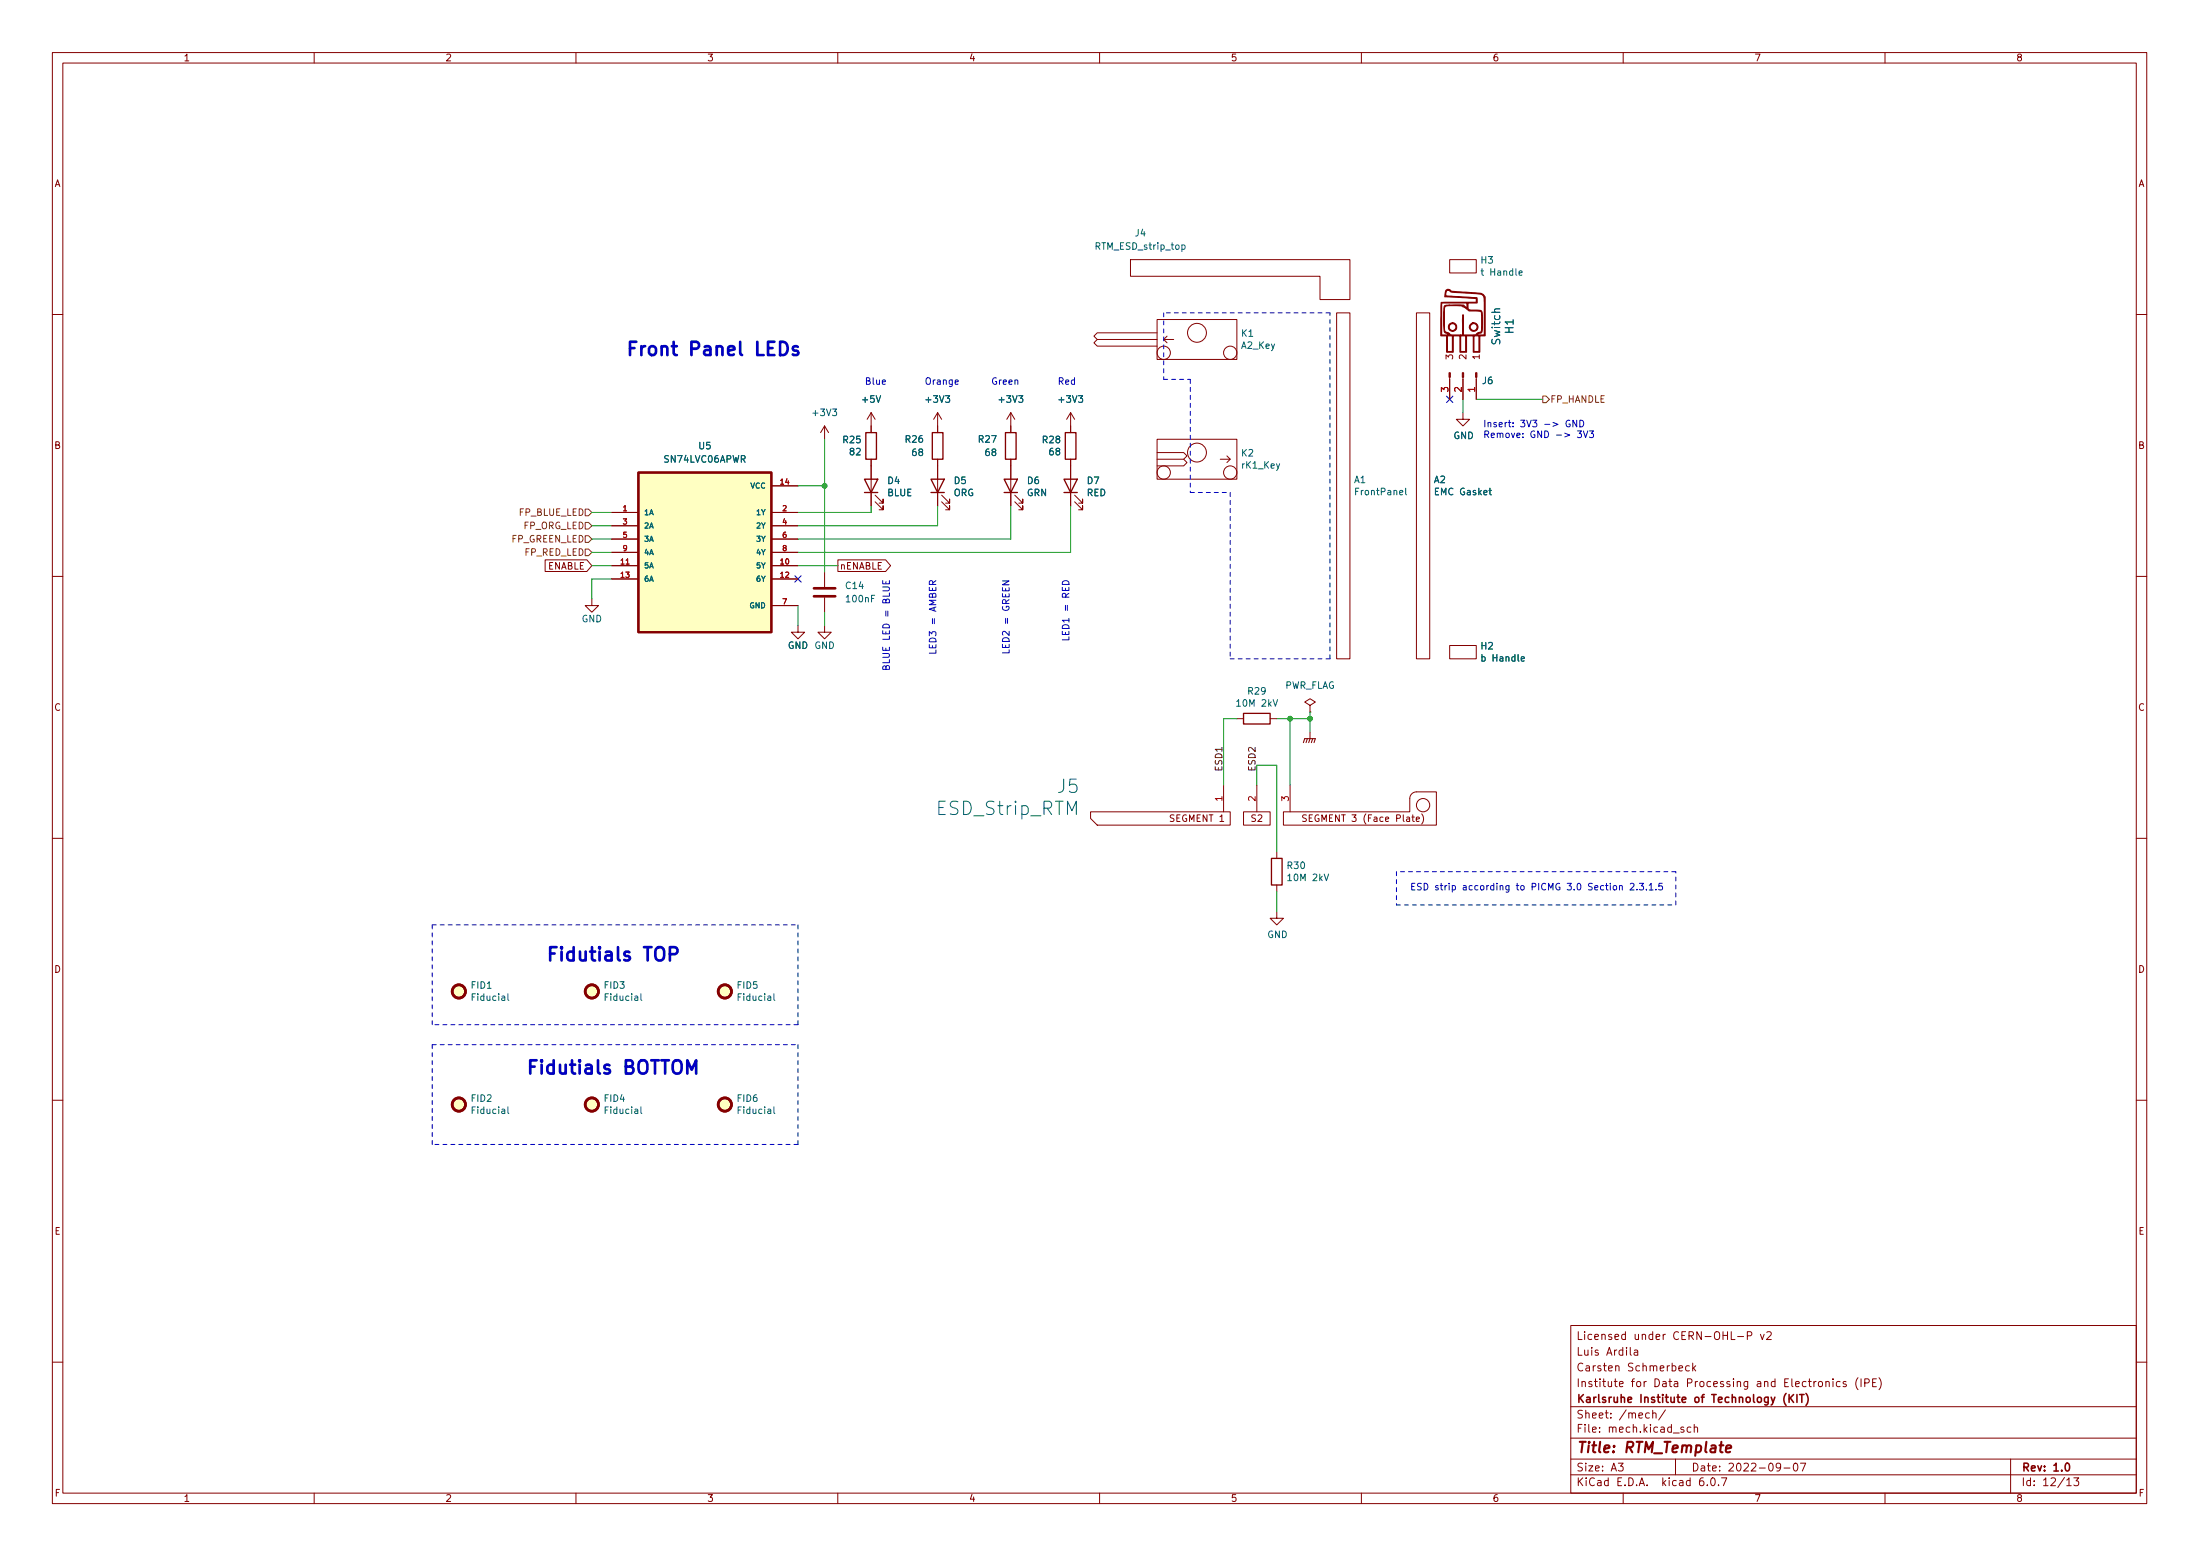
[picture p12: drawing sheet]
<svg xmlns="http://www.w3.org/2000/svg" width="420mm" height="297mm" viewBox="0 0 420 297" stroke-linecap="round" stroke-linejoin="round" font-family="sans-serif">
<g fill="none" stroke="#840000" stroke-width=".19">
<path d="M10 10h400v277h-400zM12 12h396v273h-396zM60 10v2M110 10v2M160 10v2M210 10v2M260 10v2M310 10v2M360 10v2M215.9 49.6h41.9v7.6h-5.7v-4.5h-36.2zM255.3 59.7h2.5v66.1h-2.5zM270.5 59.7h2.5v66.1h-2.5z"/>
<path d="M276.9 49.6h5v2.5h-5zM10 60h2M166.4 78.8v3.8M166.4 78.8l-.8 1.2M166.4 78.8l.7 1.2M179.1 78.8v3.8M179.1 78.8l.7 1.2M179.1 78.8l-.8 1.2M193 78.8v3.8M193 78.8l.8 1.2M193 78.8l-.7 1.2M204.5 78.8l.7 1.2"/>
<path d="M204.5 78.8v3.8M204.5 78.8l-.8 1.2M209.5 64.8l-.6 .6 .6 .7h11.5M221 61h15.2v7.6h-15.2zM221 63.5h-11.5l-.6 .7 .6 .6h11.5M222.2 64.8l.7 .6M222.9 64.2l-.7 .6h2M276.9 72v4.2M279.4 78.8v1.2h1.3l-1.3 1.3-1.3-1.3h1.3M279.4 72v4.2M281.9 72v4.2M408 60h2"/>
<path d="M116.8 97.8h5.1M147.3 97.8h5.1M147.3 92.7h5.1M157.5 81.3v2.6M157.5 81.3l.7 1.3M157.5 81.3l-.8 1.3M166.4 87.7v8.9M167.1 95.8l1.6 1.5v-.7v.7h-.8M167.1 94.5l1.6 1.5v-.7v.7h-.8M179.1 87.7v8.9M179.8 95.8l1.6 1.5v-.7v.7h-.8M179.8 94.5l1.6 1.5v-.7v.7h-.8"/>
<path d="M193 87.7v8.9M193.8 95.8l1.5 1.5v-.7v.7h-.7M193.8 94.5l1.5 1.5v-.7v.7h-.7M204.5 87.7v8.9M205.2 95.8l1.6 1.5v-.7v.7h-.8M205.2 94.5l1.6 1.5v-.7v.7h-.8M221 83.9h15.2v7.6h-15.2zM221 86.4h5.1l.6 .6-.6 .7h-5.1M226.1 87.7l.6 .6-.6 .6h-5.1M234.3 87l.6 .7h-1.9M234.9 87.7l-.6 .6M10 110h2"/>
<path d="M104.1 106.9h8l.9 1.1-.9 1.1h-8zM113 114.3v1.3h1.3l-1.3 1.3-1.2-1.3h1.2M116.8 108h5.1M116.8 110.5h5.1M116.8 100.4h5.1M116.8 102.9h5.1M116.8 105.4h5.1M147.3 108h5.1M147.3 110.5h5.1M147.3 100.4h5.1M147.3 102.9h5.1M147.3 115.6h5.1"/>
<path d="M147.3 105.4h5.1M152.4 119.4v1.3h1.3l-1.3 1.3-1.3-1.3h1.3M157.5 119.4v1.3h1.2l-1.2 1.3-1.3-1.3h1.3M157.5 109.3v2.8M157.5 114.1v2.8M160 106.9h9.1l1 1.1-1 1.1h-9.1zM408 110h2M236.2 137.2h1.3M242.6 137.2h1.2M250.2 134.7l1-.7-1-.6-1 .6 1 .7v1.2M250.2 135.9h.1M250.2 139.7v1.3"/>
<path d="M276.9 123.2h5v2.6h-5zM208.3 155h26.6v2.5h-25.4l-1.2-1.3zM233.7 149.9v5.1M237.5 155h5.1v2.5h-5.1zM240 149.9v5.1M245.1 155h24.1v-2.6a1.29 1.29 0 0 1 1.3-1.2h3.8v6.3h-29.2zM246.4 149.9v5.1M249.5 155.6h-.5l-.2 .1v.3l.6 .3 .1 .3-.2 .2h-.5M270.5 156.4l.6-.1-.1-.3h-.3l-.2 .2v.6h.5M271.5 155.4a1.46 1.46 0 0 1 0 1.9M10 160h2M243.8 174v1.3h1.3l-1.3 1.3-1.2-1.3h1.2"/>
<path d="M243.8 162.6v1.3M243.8 168.9v1.3M408 160h2M10 210h2M408 210h2M300 253h108v32h-108zM311.4 257.2v1.3l.2 .2M312.1 257.8h.6l.1 .9M312.8 258.1h-.5a.29 .29 0 0 0-.2 .3 .29 .29 0 0 0 .2 .3l.5-.1M331.9 255.1h1.1M333.7 255l.7-.1 .2-.2-.1-.3-.2-.2h-.6v1.5M336.2 254.7l.4 1 .3-1"/>
<path d="M337.4 254.4l.6-.2 .2 .2 .1 .2-.9 1.1h.9M10 260h2M300 278.5h108M300 274.5h108M300 268.5h108M309.1 279.3h.9l-.5 .6 .4 .1v.7l-.2 .1-.6-.1M315 269.8l-.4-.1-.3 .3 .1 .6h.6M315.6 269.9l.3-.2 .3 .1 .1 .9M315.6 269.2v1.5M318.1 269.1l-1.3 2M320 278.5v3M320.6 261.2l.8-.1-.1-.3-.4-.1-.3 .2 .1 .7h.6"/>
<path d="M321.6 272.5l-.4-.1-.2 .2 .1 .2 .5 .2v.3h-.6M322.6 260.8l-.4-.1-.3 .3 .2 .6h.5M322.9 272.5l-.4-.1-.3 .3 .2 .6h.5M323.3 260.2v1.5M323.4 261.1l.4 .6M323.6 272.6l.2-.2 .3 .1 .1 .9M323.6 271.9v1.5M323.8 260.7l-.5 .6M340.1 280l-.3 .2h-.3l-.3-.2 .2-.6 .4-.1 .2 .2a.99 .99 0 0 1-.4 1.3h-.2M342.7 279.4l.2-.1a.8 .8 0 0 1 .5 .8 .8 .8 0 0 1-.5 .7 1 1 0 0 1-.2-1.4zM343.8 279.3h1.1l-.7 1.5M347.4 263.8l.4-.1 .3 .3v.4l-.3 .3-.4-.1-.1-.2z"/>
<path d="M348.7 263.9l.2-.2 .4 .1 .1 .9M348.7 263.7v1M350.1 263.2v.2M350.1 263.7v1M351.4 263.8l-.4-.1-.3 .3 .2 .6h.5M352.6 263.8l-.4-.1-.2 .2 .1 .2 .5 .2v.3h-.6M354.9 263a1.72 1.72 0 0 0 0 2.3M355.4 263.2v1.5M356.1 264l.7-.1 .2-.2-.1-.3-.2-.2h-.6v1.5M357.6 263.9h.5M358.4 263.2h-.8v1.5h.8M358.9 263a1.72 1.72 0 0 1 0 2.3"/>
<path d="M384 278.5v6.5M408 260h2M60 285v2M110 285v2M160 285v2M210 285v2M260 285v2M300 281.5h108M310 285v2M325.3 282.1a.59 .59 0 0 0-.7 .7v.5l.1 .2 .4 .1 .3-.1v-.5l-.1-.2-.4-.1-.3 .3M326.1 283.5v.1M326.8 282.3l.3-.2a.8 .8 0 0 1 .5 .8 .8 .8 0 0 1-.5 .7l-.3-.1-.1-.5z"/>
<path d="M328.2 283.5v.1M328.8 282.1h1l-.7 1.5M340.7 280.2h1.2M360 285v2M394.7 282.5l.4-.4v1.5M394.7 283.6h.9M396.1 282.1h.9l-.5 .6 .4 .1v.7l-.2 .1-.6-.1"/>
<circle cx="222.2" cy="67.3" r="1.27"/>
<circle cx="228.6" cy="63.5" r="1.8"/>
<circle cx="234.9" cy="67.3" r="1.27"/>
<circle cx="222.2" cy="90.2" r="1.27"/>
<circle cx="228.6" cy="86.4" r="1.8"/>
<circle cx="234.9" cy="90.2" r="1.27"/>
<circle cx="271.8" cy="153.7" r="1.27"/>
</g>
<path d="M341.1 266a1.73 1.73 0 0 0 0 2.3M341.7 266.2v1.5M341.9 266.9l.6 .8M342.5 266.2l-.8 .9M343.2 266.2v1.5M343.7 266.2h.8M344.1 266.2v1.5M344.9 266a1.73 1.73 0 0 1 0 2.3M394.6 279.4l.2-.1a.8 .8 0 0 1 .5 .8 .8 .8 0 0 1-.5 .7 1 1 0 0 1-.2-1.4z" fill="none" stroke="#840000" stroke-width=".3"/>
<path d="M329.6 276.6l1-.2v-.4l-.6-.1-.3 .3v.9h.7" fill="none" stroke="#840000" stroke-width=".4"/>
<g fill="none" stroke="#840000" stroke-width=".25">
<path d="M165.1 91.5h2.5l-1.2 2.5zM165.1 94h2.5M165.4 82.6h2v5.1h-2zM177.8 91.5h2.5l-1.2 2.5zM177.8 94h2.5M178.1 82.6h2v5.1h-2zM191.8 91.5h2.5l-1.3 2.5zM191.8 94h2.5M192 82.6h2.1v5.1h-2.1zM203.2 91.5h2.5l-1.2 2.5zM203.2 94h2.5M203.5 82.6h2v5.1h-2z"/>
<path d="M237.5 136.2h5.1v2h-5.1zM242.8 163.9h2.1v5h-2.1z"/>
</g>
<g fill="none" stroke="#006464" stroke-width=".19">
<path d="M225.7 46.8h.4l.2 .2-.1 .5h-.5M290.1 52.1l.6-.1v-.2l-.4-.1-.2 .2 .1 .6h.5M268.5 93.2v1.1l.1 .2M156.5 122.6a.59 .59 0 0 0-.7 .6 .59 .59 0 0 0 .7 .5l.1-.4h-.3M157.8 122.5v1.3l-.7-1.3v1.3M158.4 122.5a.64 .64 0 0 1 .8 .7 .64 .64 0 0 1-.8 .6zM290.5 125.8l.6-.1v-.3h-.4l-.2 .1 .1 .7h.5M97 189.7v1.1l.2 .2M122.4 189.7v1.1l.2 .2M147.8 189.7v1.1l.2 .2M97 211.3v1.1l.2 .2M122.4 211.3v1.1l.2 .2"/>
<path d="M147.8 211.3v1.1l.2 .2"/>
</g>
<g fill="#840000" stroke="#840000" stroke-width=".19">
<path d="M276.7 71.2h.3v.8h-.3z"/>
<path d="M279.3 71.2h.2v.8h-.2z"/>
<path d="M281.8 71.2h.3v.8h-.3z"/>
<path d="M280.8 61.9l.5-.3v.2a.66 .66 0 0 0-.4 1 .66 .66 0 0 0 1.1 0 .66 .66 0 0 0-.4-1h-.3v-.2a.83 .83 0 0 1 1 .9 .83 .83 0 0 1-1.1 .7 .83 .83 0 0 1-.4-1.3z"/>
<path d="M276.8 61.9l.6-.3v.2a.64 .64 0 0 0-.6 .8 .64 .64 0 0 0 1 .3 .64 .64 0 0 0-.2-1.1h-.2v-.2a.83 .83 0 0 1 .8 1.1 .83 .83 0 0 1-1.2 .5 .83 .83 0 0 1-.2-1.3z"/>
<path d="M276.2 55.4l.3-.2-.3 .5-.1 .7 .1 .1 5.9 .3v1h-1.7v1.1l.5 .3h1.6a.59 .59 0 0 1 .6 .8v3l-.2 .5-.8 .3 .3 .1h1.1v-6.2a1.3 1.3 0 0 0-.7-1.5l-5.6-.4-.7-.4v-.2l.4 .1 .3 .3 5 .3a1.33 1.33 0 0 1 1.4 .8v7.4h-1v3.1h-1.2v-3.1h-1.3v3.1h-1.3v-3.1h-1.3v3.1h-1.2v-3.1h-1.1v-5.6l.1-.8v6.2h1.1v3.2h1v-3h-1v-.2l.3-.1-.1-.1a.86 .86 0 0 1-.9-1.2v-3.3a.65 .65 0 0 1 .1-.7 .65 .65 0 0 1 .6-.2l.4-.1v.2a.69 .69 0 0 0-.8 .1 .69 .69 0 0 0-.1 .7v3.3a.7 .7 0 0 0 .6 1l.5 .4h2v3.2h.9v-3h-.9v-.2h.3v-3l.2-.8v3.8h2v3.2h.9v-3h-.9v-.2h.3a1.03 1.03 0 0 1 1-.5l.2-.8-.2-3.1-2.2-.1-1.5-1h-2.3v-.2h2.7l.7 .6-.1-1h-4.8v-.1h.6h6v-.7l-6-.3z"/>
</g>
<g fill="none" stroke="#840000" stroke-width=".51">
<path d="M155.4 112.3h4.1M155.4 113.8h4.1"/>
<circle cx="87.6" cy="189.3" r="1.27"/>
<circle cx="113" cy="189.3" r="1.27"/>
<circle cx="138.4" cy="189.3" r="1.27"/>
<circle cx="87.6" cy="210.9" r="1.27"/>
<circle cx="113" cy="210.9" r="1.27"/>
<circle cx="138.4" cy="210.9" r="1.27"/>
</g>
<g fill="#ffffc2" stroke="#ffffc2" stroke-width=".19">
<path d="M121.9 90.2h25.4v30.5h-25.4z"/>
<circle cx="138.4" cy="210.9" r="1.27"/>
<circle cx="113" cy="210.9" r="1.27"/>
<circle cx="113" cy="189.3" r="1.27"/>
<circle cx="87.6" cy="189.3" r="1.27"/>
<circle cx="87.6" cy="210.9" r="1.27"/>
<circle cx="138.4" cy="189.3" r="1.27"/>
</g>
<path d="M248.9 141.8l.3-.8h2l-.2 .8M249.7 141l-.3 .8M250.2 141l-.3 .8M250.7 141l-.3 .8" fill="none" stroke="#840000" stroke-width=".2"/>
<path d="M121.9 90.2h25.4v30.5h-25.4z" fill="none" stroke="#840000" stroke-width=".41"/>
<path d="M294.6 75.6h.7l.6 .6-.6 .7h-.7zM111.8 99.7h.6l.6 .7-.6 .6h-.6zM111.8 97.2h.6l.6 .6-.6 .7h-.6zM111.8 104.8h.6l.6 .6-.6 .7h-.6zM111.8 102.3h.6l.6 .6-.6 .6h-.6z" fill="none" stroke="#725600" stroke-width=".19"/>
<g fill="none" stroke="#0000c2" stroke-width=".19">
<path d="M182.4 73l.6-.2v-.2l-.4-.1-.2 .2 .1 .6h.5M299.8 80.3a.59 .59 0 0 0-.7 .6 .59 .59 0 0 0 .7 .5l.1-.5h-.3M301.1 80.2v1.3l-.7-1.3v1.3M301.2 82.3h.8l-.4 .4 .4 .2v.5l-.2 .1-.6-.1M301.7 80.2a.64 .64 0 0 1 .8 .7 .64 .64 0 0 1-.8 .6zM302.4 82.3l.4 1.2 .4-1.2M303.5 82.3h.8l-.4 .4 .4 .2v.5l-.2 .1-.6-.1M169.2 127.4l.2-.3h.3l.2 .2v.5h-1.3l.1-.6h.4l.1 .6M178.7 124.1v.6h-1.2M192.7 124v.6h-1.3M204.1 121.5v.7h-1.2M309.3 169.2l.2-.2 .3 .1v.8"/>
<path d="M309.3 169v.9M311.3 168.7l.5-.1 .3 .4-.8 .9h.8M312.6 169.8v.1M313.1 168.6h.8l-.4 .5 .3 .1v.6l-.2 .1-.5-.1M314.4 169.8v.1M315 169l.3-.4v1.3M315 169.9h.7M316.2 169.8v.1M317.5 168.6h-.7v.6l.2-.1 .4 .1 .1 .2v.4l-.2 .1-.5-.1"/>
</g>
<path d="M149 65.2a1.34 1.34 0 0 1 1.4 .9 1.34 1.34 0 0 1-.5 1.6l-.9 .1zM152.4 66.2l-.6-.1-.4 .4 .1 .3 .9 .3 .1 .2-.1 .4-.3 .1-.7-.1M127.9 182.1h1a.69 .69 0 0 0 .5-.6 .69 .69 0 0 0-.5-.7h-1v2.6M131.3 204.9v-2.5l.8 1.8 .9-1.8v2.5" fill="none" stroke="#0000c2" stroke-width=".51"/>
<g fill="none" stroke="#0000c2" stroke-width=".19" stroke-dasharray=".8 .8">
<path d="M222.2 59.7v12.7M254 59.7h-31.8M222.2 72.4h5.1M227.3 72.4v21.6M227.3 94h7.6M234.9 94v31.8M234.9 125.8h19.1M254 125.8v-66.1M82.5 176.6h69.9M152.4 176.6v19M266.7 172.8h53.3M266.7 166.4v6.4"/>
<path d="M320 172.8v-6.4M320 166.4h-53.3M82.5 195.6v-19M82.5 199.4h69.9M152.4 199.4v19.1M152.4 195.6h-69.9M82.5 218.5v-19.1M152.4 218.5h-69.9"/>
</g>
<g fill="none" stroke="#009600" stroke-width=".19">
<path d="M279.4 76.2v2.6M281.9 76.2h12.7M113 97.8h3.8M152.4 92.7h5.1M157.5 83.9v25.4M166.4 96.6v1.2h-14M179.1 96.6v3.8h-26.7M193 96.6v6.3h-40.6M204.5 96.6v8.8h-52.1M113 108h3.8M113 105.4h3.8M113 100.4h3.8"/>
<path d="M113 102.9h3.8M116.8 110.5h-3.8v3.8M152.4 108h7.6M152.4 115.6v3.8M157.5 116.9v2.5M236.2 137.2h-2.5v12.7M243.8 137.2h6.4M246.4 137.2v12.7M250.2 135.9v3.8M240 149.9v-3.8h3.8v16.5M243.8 170.2v3.8"/>
</g>
<path d="M276.3 75.6l1.2 1.2M277.5 75.6l-1.2 1.2M151.8 109.9l1.2 1.2M153 109.9l-1.2 1.2" fill="none" stroke="#000084" stroke-width=".19"/>
<g fill="#009600" stroke="#009600" stroke-width=".19">
<circle cx="157.5" cy="92.7" r=".46"/>
<circle cx="246.4" cy="137.2" r=".46"/>
<circle cx="250.2" cy="137.2" r=".46"/>
</g>
<g font-size="3.5" fill="#0000c2">
<text x="119.4" y="67.9">Front Panel LEDs</text>
<text x="104.1" y="183.5">Fidutials TOP</text>
<text x="100.3" y="205.1">Fidutials BOTTOM</text>
</g>
<g font-size="3.5" fill="#006464">
<text x="179" y="155.6">ESD_Strip_RTM</text>
<text x="202" y="151.4">J5</text>
</g>
<text font-size="2.8" fill="#840000" x="301" y="277.3">Title: RTM_Template</text>
<g font-size="2.1" fill="#006464">
<text x="286.5" y="65.7" transform="rotate(-90 286.5 65.7)">Switch</text>
<text x="289.1" y="63.6" transform="rotate(-90 289.1 63.6)">H1</text>
</g>
<g font-size="2.1" fill="#840000">
<text x="301" y="255.8">Licensed under CERN-OHL-P v2</text>
<text x="301" y="261.8">Carsten Schmerbeck</text>
<text x="301" y="258.8">Luis Ardila</text>
<text x="301" y="267.8">Karlsruhe Institute of Technology (KIT)</text>
<text x="301" y="264.8">Institute for Data Processing and Electronics (IPE)</text>
<text x="301" y="273.5">File: mech.kicad_sch</text>
<text x="301" y="270.8">Sheet: /mech/</text>
<text x="301" y="280.9">Size: A3</text>
<text x="323" y="280.9">Date: 2022-09-07</text>
<text x="386" y="280.9">Rev: 1.0</text>
<text x="301" y="283.7">KiCad E.D.A. kicad 6.0.7</text>
<text x="386" y="283.7">Id: 12/13</text>
</g>
<g font-size="1.8" fill="#840000">
<text x="35" y="11.7">1</text>
<text x="85" y="11.7">2</text>
<text x="135" y="11.7">3</text>
<text x="185" y="11.7">4</text>
<text x="235" y="11.7">5</text>
<text x="285" y="11.7">6</text>
<text x="335" y="11.7">7</text>
<text x="385" y="11.7">8</text>
<text x="10.3" y="35.7">A</text>
<text x="408.3" y="35.7">A</text>
<text x="277.5" y="68.6" transform="rotate(-90 277.5 68.6)">3</text>
<text x="280" y="68.6" transform="rotate(-90 280 68.6)">2</text>
<text x="282.6" y="68.6" transform="rotate(-90 282.6 68.6)">1</text>
<text x="10.3" y="85.7">B</text>
<text x="408.3" y="85.7">B</text>
<text x="104.5" y="108.7">ENABLE</text>
<text x="160.3" y="108.7">nENABLE</text>
<text x="10.3" y="135.7">C</text>
<text x="408.3" y="135.7">C</text>
<text x="223.5" y="156.9">SEGMENT 1</text>
<text x="238.9" y="156.9">S2</text>
<text x="250" y="156.9">SEGMENT 3 (Face Plate)</text>
<text x="10.3" y="185.7">D</text>
<text x="408.3" y="185.7">D</text>
<text x="10.4" y="235.7">E</text>
<text x="408.4" y="235.7">E</text>
<text x="10.4" y="285.7">F</text>
<text x="35" y="286.7">1</text>
<text x="85" y="286.7">2</text>
<text x="135" y="286.7">3</text>
<text x="185" y="286.7">4</text>
<text x="235" y="286.7">5</text>
<text x="285" y="286.7">6</text>
<text x="335" y="286.7">7</text>
<text x="385" y="286.7">8</text>
<text x="408.4" y="285.7">F</text>
</g>
<g font-size="1.8" fill="#006464">
<text x="209.3" y="47.7">RTM_ESD_strip_top</text>
<text x="216.8" y="45.1">J4</text>
<text x="282.9" y="50.3">H3</text>
<text x="283.4" y="52.6">t Handle</text>
<text x="237.1" y="64.3">K1</text>
<text x="237.1" y="66.6">A2_Key</text>
<text x="164.8" y="76.9">+5V</text>
<text x="177" y="76.9">+3V3</text>
<text x="191" y="76.9">+3V3</text>
<text x="202.4" y="76.9">+3V3</text>
<text x="283.1" y="73.3">J6</text>
<text x="155.4" y="79.4">+3V3</text>
<text x="277.6" y="83.8">GND</text>
<text x="127" y="88.3">SN74LVC06APWR</text>
<text x="133.5" y="85.8">U5</text>
<text x="161.1" y="84.6">R25</text>
<text x="162.3" y="86.9">82</text>
<text x="173" y="84.5">R26</text>
<text x="174.3" y="87">68</text>
<text x="187" y="84.5">R27</text>
<text x="188.2" y="87">68</text>
<text x="199.2" y="84.6">R28</text>
<text x="200.4" y="86.9">68</text>
<text x="237.1" y="87.1">K2</text>
<text x="237.2" y="89.4">rK1_Key</text>
<text x="169.4" y="94.7">BLUE</text>
<text x="169.6" y="92.4">D4</text>
<text x="182.1" y="94.7">ORG</text>
<text x="182.3" y="92.4">D5</text>
<text x="196.1" y="94.7">GRN</text>
<text x="196.2" y="92.4">D6</text>
<text x="207.5" y="94.7">RED</text>
<text x="207.7" y="92.4">D7</text>
<text x="258.6" y="92.2">A1</text>
<text x="259.1" y="94.5">FrontPanel</text>
<text x="273.9" y="92.2">A2</text>
<text x="274.2" y="94.5">EMC Gasket</text>
<text x="161.6" y="112.4">C14</text>
<text x="111.1" y="118.8">GND</text>
<text x="161.7" y="115">100nF</text>
<text x="150.4" y="123.9">GND</text>
<text x="282.9" y="124">H2</text>
<text x="245.2" y="131.5">PWR_FLAG</text>
<text x="283.3" y="126.3">b Handle</text>
<text x="236.5" y="134.9">10M 2kV</text>
<text x="238.4" y="132.6">R29</text>
<text x="245.9" y="165.9">R30</text>
<text x="246.2" y="168.2">10M 2kV</text>
<text x="242" y="179.1">GND</text>
<text x="90" y="188.7">FID1</text>
<text x="90.3" y="191">Fiducial</text>
<text x="115.4" y="188.7">FID3</text>
<text x="115.7" y="191">Fiducial</text>
<text x="140.8" y="188.7">FID5</text>
<text x="141.1" y="191">Fiducial</text>
<text x="90" y="210.3">FID2</text>
<text x="90.3" y="212.6">Fiducial</text>
<text x="115.4" y="210.3">FID4</text>
<text x="115.7" y="212.6">Fiducial</text>
<text x="140.8" y="210.3">FID6</text>
<text x="141.1" y="212.6">Fiducial</text>
</g>
<g font-size="1.8" fill="#0000c2">
<text x="165.1" y="73.4">Blue</text>
<text x="176.5" y="73.4">Orange</text>
<text x="189.2" y="73.4">Green</text>
<text x="201.9" y="73.4">Red</text>
<text x="283.2" y="81.6">Insert: 3V3 -&gt; GND</text>
<text x="283.2" y="83.6">Remove: GND -&gt; 3V3</text>
<text x="178.8" y="123.5" transform="rotate(-90 178.8 123.5)">LED3 = AMBER</text>
<text x="192.8" y="123.4" transform="rotate(-90 192.8 123.4)">LED2 = GREEN</text>
<text x="204.2" y="120.8" transform="rotate(-90 204.2 120.8)">LED1 = RED</text>
<text x="169.9" y="126.2" transform="rotate(-90 169.9 126.2)">BLUE LED = BLUE</text>
<text x="269.2" y="170">ESD strip according to PICMG 3.0 Section 2.3.1.5</text>
</g>
<g font-size="1.8" fill="#a90000">
<text x="276.6" y="74.8" transform="rotate(-90 276.6 74.8)">3</text>
<text x="279.1" y="74.8" transform="rotate(-90 279.1 74.8)">2</text>
<text x="281.7" y="74.8" transform="rotate(-90 281.7 74.8)">1</text>
<text x="233.4" y="152.9" transform="rotate(-90 233.4 152.9)">1</text>
<text x="239.8" y="152.9" transform="rotate(-90 239.8 152.9)">2</text>
<text x="246.1" y="152.9" transform="rotate(-90 246.1 152.9)">3</text>
</g>
<g font-size="1.8" fill="#725600">
<text x="296" y="76.9">FP_HANDLE</text>
<text x="99.1" y="98.5">FP_BLUE_LED</text>
<text x="99.9" y="101">FP_ORG_LED</text>
<text x="97.6" y="103.5">FP_GREEN_LED</text>
<text x="100.2" y="106.1">FP_RED_LED</text>
</g>
<g font-size="1.8" fill="#0f0f0f">
<text x="233.4" y="147.4" transform="rotate(-90 233.4 147.4)">ESD1</text>
<text x="239.8" y="147.4" transform="rotate(-90 239.8 147.4)">ESD2</text>
</g>
<g font-size="1.4" fill="#006464">
<text x="143.3" y="93.3">VCC</text>
<text x="122.9" y="98.3">1A</text>
<text x="122.9" y="100.9">2A</text>
<text x="144.6" y="98.3">1Y</text>
<text x="144.6" y="100.9">2Y</text>
<text x="122.9" y="103.4">3A</text>
<text x="122.9" y="106">4A</text>
<text x="144.6" y="103.4">3Y</text>
<text x="144.6" y="106">4Y</text>
<text x="122.9" y="108.5">5A</text>
<text x="122.9" y="111">6A</text>
<text x="144.6" y="108.5">5Y</text>
<text x="144.6" y="111">6Y</text>
<text x="143.2" y="116.1">GND</text>
</g>
<g font-size="1.4" fill="#a90000">
<text x="149.1" y="92.5">14</text>
<text x="119" y="97.6">1</text>
<text x="119" y="100.1">3</text>
<text x="149.5" y="97.6">2</text>
<text x="149.5" y="100.1">4</text>
<text x="118.6" y="107.7">11</text>
<text x="119" y="102.7">5</text>
<text x="119" y="105.2">9</text>
<text x="149.1" y="107.7">10</text>
<text x="149.5" y="102.7">6</text>
<text x="149.5" y="105.2">8</text>
<text x="118.6" y="110.3">13</text>
<text x="149.1" y="110.3">12</text>
<text x="149.5" y="115.4">7</text>
</g>
</svg>
